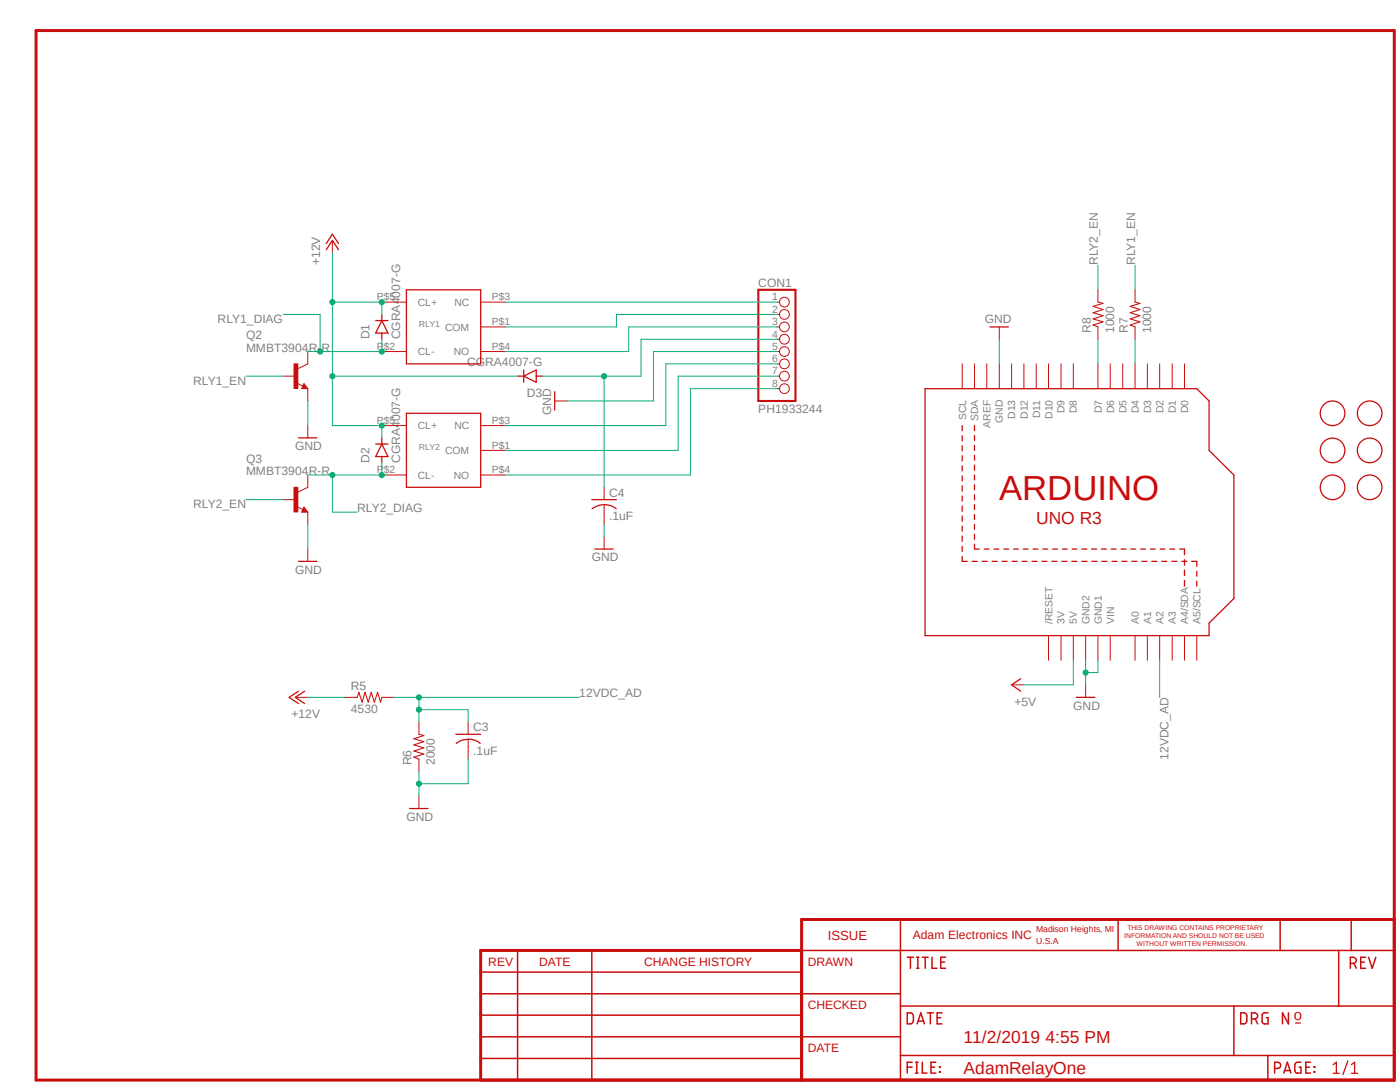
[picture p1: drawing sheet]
<svg xmlns="http://www.w3.org/2000/svg" width="279mm" height="216mm" viewBox="0 0 279 216" stroke-linecap="round" stroke-linejoin="round" font-family="sans-serif">
<path d="M6.7 5.8l271.8 210.1M278.6 5.8l-271.8 210.1" fill="none" stroke="#fff" stroke-width=".2"/>
<g fill="none" stroke="#c90d0c" stroke-width=".25">
<path d="M65.1 49.8l1.2-1.8 1.3 1.8M65.1 48.6l1.2-1.9 1.3 1.9M81.1 57.8h14.8v14.8h-14.8zM60.7 77l.1 .3h-.4l.3-.5 .5 .6h-.8M75 64h2.4M76.2 64l1.2 2.5h-2.4zM76.2 62.7v1.3M76.2 66.5v1.2M103.3 75.1h1.2M104.5 75.1l2.5-1.3v2.5zM104.5 73.8v2.5M107 75.1h1.2"/>
<path d="M110.7 78.1v3.7M184.6 77.6h54.2l2.5 2.4v9.9l5 4.9v24.6l-5 4.9v2.5h-56.7zM197.6 65.2h3.7M59.6 87.4h3.6M75 88.6h2.4M76.2 87.4v1.2M76.2 91.1v1.2M76.2 88.6l1.2 2.5h-2.4zM81.1 82.5h14.8v14.7h-14.8zM118.1 99.7h4.9M192 84.9v1.1M192 87v1"/>
<path d="M192 88.9v1.1M192 90.9v1.1M192 93v1M192 95v1M192 96.9v1.1M192 99v1M194.5 84.9v1M194.5 86.9v1M194.5 88.9v1M194.5 90.8v1M194.5 92.8v1M194.5 94.8v1"/>
<path d="M194.5 96.7v1M194.5 98.7v1M59.6 112h3.6M118.7 109.6h3.7M120.6 100.7a3.8 3.8 0 0 1 2.4 .8M120.6 100.7a4.1 4.1 0 0 0-2.4 .8M192 101v1M192 103v1M192 105v1M192 107v1M192 109v1M192 111v1h1"/>
<path d="M194 112h1M194.5 100.7v1M194.5 102.7v1M194.5 104.6v1M194.5 106.6v1M194.5 108.6v1h1M196 112h1M196.4 109.6h1M198 112h1M198.4 109.6h.9M200 112h1M200.3 109.6h1"/>
<path d="M202 112h1M202.3 109.6h.9M204 112h1M204.2 109.6h1M206 112h1M206.2 109.6h.9M207.9 112h1.1M208.1 109.6h1M209.9 112h1M210.1 109.6h.9M211.9 112h1M212 109.6h1"/>
<path d="M213.9 112h1M214 109.6h.9M215.9 112h1.1M215.9 109.6h1M217.8 109.6h1.1M217.9 112h1M219.8 109.6h1M219.9 112h1M221.7 109.6h1.1M221.9 112h1M223.7 109.6h1M223.9 112h1"/>
<path d="M225.7 109.6h1M225.9 112h1M227.6 109.6h1M227.9 112h1M229.6 109.6h.9M229.9 112h1M231.5 109.6h1M231.9 112h1M233.5 109.6h.9M233.8 112h1.1M235.4 109.6h1v1.1M235.8 112h1.1"/>
<path d="M236.4 111.7v1.1M236.4 113.7v1.2M236.4 115.8v1.2M237.8 112h1v1M238.8 114v1M238.8 116v1M59.6 137.9l-1.9 1.2 1.9 1.3M60.8 137.9l-1.9 1.2 1.9 1.3M203.7 135.4l-1.8 1.3 1.8 1.2M214.8 139.1h3.7M91 146.5h4.9M93.4 147.5a3.6 3.6 0 0 1 2.4 .8"/>
<path d="M93.4 147.5a3.5 3.5 0 0 0-2.3 .8M81.7 161.3h3.7"/>
<circle cx="265.9" cy="82.5" r="2.46"/>
<circle cx="265.9" cy="89.9" r="2.46"/>
<circle cx="265.9" cy="97.2" r="2.46"/>
<circle cx="273.3" cy="82.5" r="2.46"/>
<circle cx="273.3" cy="89.9" r="2.46"/>
<circle cx="273.3" cy="97.2" r="2.46"/>
</g>
<g fill="none" stroke="#c90d0c" stroke-width=".2">
<path d="M66.3 48v2.4M219.1 57.8v2.5M226.5 57.8v2.5M59.3 76.5l1.2 .5M60.7 76.5l.7 1.1h-1.2zM61.4 72.6l-2 1M76.2 60.3h4.9M76.2 70.1h4.9M95.9 60.3h4.9M95.9 70.1h4.9M95.9 65.2h4.9M155.1 60.3h.5"/>
<path d="M155.1 70.1h.5M155.1 65.2h.5M155.1 62.7h.5M155.1 67.7h.5M155.1 72.6h.5M155.1 75.1h.5M155.1 77.6h.5M192 72.6v5M194.5 72.6v5M196.9 72.6v5M199.4 65.2v2.5M199.4 72.6v5"/>
<path d="M201.9 72.6v5M204.3 72.6v5M206.8 72.6v5M209.3 72.6v5M211.8 72.6v5M214.2 72.6v5M219.1 65.2v2.5M219.1 72.6v5M221.6 72.6v5M224.1 72.6v5M226.5 65.2v2.5M226.5 72.6v5"/>
<path d="M229 72.6v5M231.4 72.6v5M233.9 72.6v5M236.4 72.6v5M61.4 84.9v2.5M76.2 84.9h4.9M76.2 94.8h4.9M95.9 84.9h4.9M95.9 94.8h4.9M95.9 89.9h4.9M110.7 80h2.5M120.6 97.2v2.5"/>
<path d="M61.4 109.6v2.4M120.6 100.7v3.9M120.6 107.1v2.5M58.9 139.1h2.5M68.8 139.1h2.5M76.2 139.1h2.5M201.9 136.7h2.4M209.3 126.8v4.9M211.8 126.8v4.9M214.2 126.8v4.9M216.7 126.8v4.9M216.7 136.7v2.4"/>
<path d="M219.1 126.8v4.9M221.6 126.8v4.9M226.5 126.8v4.9M229 126.8v4.9M231.4 126.8v4.9M233.9 126.8v4.9M236.4 126.8v4.9M238.8 126.8v4.9M83.6 144.1v2.4M83.6 151.5v2.4M83.6 158.8v2.5M93.4 144.1v2.4"/>
<path d="M93.4 147.5v4"/>
<circle cx="156.5" cy="75.1" r=".98"/>
<circle cx="156.5" cy="77.6" r=".98"/>
<circle cx="156.5" cy="62.7" r=".98"/>
<circle cx="156.5" cy="70.1" r=".98"/>
<circle cx="156.5" cy="60.3" r=".98"/>
<circle cx="156.5" cy="65.2" r=".98"/>
<circle cx="156.5" cy="67.7" r=".98"/>
<circle cx="156.5" cy="72.6" r=".98"/>
</g>
<path d="M219.1 60.3l1 .2-2 .6 2 .7-2 .6 2 .6-2 .6 2 .6-2 .7 1 .3M226.5 60.3l1 .2-1.9 .6 1.9 .7-1.9 .6 1.9 .6-1.9 .6 1.9 .6-1.9 .7 .9 .3M71.3 139.1l.3-1 .7 2 .6-2 .6 2 .6-2 .6 2 .7-2 .5 2 .3-1M83.6 146.5l1 .3-2 .6 2 .6-2 .6 2 .6-2 .7 2 .6-2 .6 1 .4" fill="none" stroke="#c90d0c" stroke-width=".21"/>
<path d="M151.3 57.8h7.4v22.2h-7.4z" fill="none" stroke="#c90d0c" stroke-width=".42"/>
<path d="M58.7 72.6h.7v4.9h-.7z" fill-rule="evenodd" fill="#c90d0c"/>
<path d="M56.5 75.1h2.4M58.7 72.6h.7v4.9h-.7zM61.4 70.1v2.5M61.4 77.6v2.4M61.4 97.2l-2 1M59.3 101.1l1.2 .6M60.7 101.2l.7 1h-1.2z" fill="none" stroke="#c90d0c" stroke-width=".2"/>
<path d="M60.7 101.7l.1 .2h-.4l.3-.5 .5 .7h-.8" fill="none" stroke="#c90d0c" stroke-width=".25"/>
<path d="M58.7 97.2h.7v5h-.7z" fill-rule="evenodd" fill="#c90d0c"/>
<path d="M56.5 99.7h2.4M58.7 97.2h.7v5h-.7zM61.4 94.8v2.4M61.4 102.2v2.4" fill="none" stroke="#c90d0c" stroke-width=".2"/>
<path d="M7.2 6.1h271.1v209.4h-271.1zM160 189.7h-64.1v25.8M278.3 183.5h-118.3v32" fill="none" stroke="#c90d0c" stroke-width=".59"/>
<g fill="none" stroke="#c90d0c" stroke-width=".3">
<path d="M95.9 198.3h83.8M95.9 194h64.1M103.3 189.7v25.8M118.1 189.7v25.8M160 189.7h118.3M179.7 183.5v32M181.1 191h1.2M181.7 191v2.2M182.9 191h.5M182.9 193.2h.5M183.2 191v2.2M184.1 191h1.2"/>
<path d="M184.7 191v2.2M186 191v2.2h1M187.7 192h.8M188.7 191h-1v2.2h1M223.1 183.5v6.2M255.5 183.5v6.2M267.2 189.7v11M269.5 192.2h.6a.61 .61 0 0 0 .6-.6 .61 .61 0 0 0-.6-.6h-.6v2.2M269.7 183.5v6.2M270.2 192.2l.5 1M271.6 192h.7M272.5 191h-.9v2.2h.9"/>
<path d="M273.1 191l.8 2.2 .7-2.2M95.9 206.9h83.8M95.9 211.2h64.1M95.9 202.6h64.1M179.7 210.6h98.6M179.7 200.7h98.6M181.1 202.1h.6a.65 .65 0 0 1 .6 .6v1a.65 .65 0 0 1-.6 .6h-.6zM181.1 212.9h.9M182 212h-.9v2.1M182.7 212h.5M182.7 214.1h.5M183 212v2.1"/>
<path d="M183 204.3l.8-2.2 .7 2.2M183.2 203.8h1.1M184.1 212v2.1h.9M185.1 202.1h1.2M185.7 202.1v2.2M185.8 212.9h.7M186.8 212h-1v2.1h1M187 203.1h.7M187.5 212.9l.1 .1zM187.5 213.8l.1 .2zM188 202.1h-1v2.2h1M246.3 200.7v9.9"/>
<path d="M247.6 202.1h.6a.65 .65 0 0 1 .6 .6v1a.65 .65 0 0 1-.6 .6h-.6zM249.8 203.3h.6a.61 .61 0 0 0 .6-.6 .61 .61 0 0 0-.6-.6h-.6v2.2M250.5 203.3l.5 1M253 210.6v4.9M253.1 202.1h-.8l-.4 .3v1.4l.2 .4 1 .1v-1.2h-.4M254.4 213.2h.6a.62 .62 0 0 0 .6-.6 .62 .62 0 0 0-.6-.6h-.6v2.1M256.2 214.1l.7-2.1 .7 2.1M256.4 213.6h1.1M257.1 202.1v2.2l-1.2-2.2v2.2M259.6 212h-.7l-.4 .2-.1 1.5 .3 .4h.9v-1.2h-.4M260.6 212.9h.7M261.5 212h-.9v2.1h.9"/>
<path d="M262.3 213.8l.1 .2zM262.3 212.9l.1 .1z"/>
</g>
<path d="M258.6 204.1h.9M266.1 212.4l.6-.4v2.2M266.1 214.2h1.2M269 211.7l-1 2.7M269.7 214.2h1.2M269.7 212.4l.6-.4v2.2" fill="none" stroke="#c90d0c" stroke-width=".25"/>
<path d="M155.1 62.7h-32.1v2.5h-22.2M155.1 75.1h-19.8v14.8h-34.5M155.1 70.1h-24.7v9.9h-17.2M199.4 67.7v4.9M61.4 80v4.9M61.4 104.6v5M216.7 131.7v5M219.1 131.7v2.5h-2.4" fill="none" stroke="#0dab76" stroke-width=".2"/>
<circle cx="216.7" cy="134.2" r=".51" fill="#0dab76"/>
<g fill="none" stroke="#0dab76" stroke-width=".2">
<path d="M83.6 153.9v4.9M93.4 151.5v4.9h-9.8"/>
<circle cx="216.7" cy="134.2" r=".51"/>
</g>
<circle cx="83.6" cy="156.4" r=".51" fill="#0dab76"/>
<g fill="none" stroke="#0dab76" stroke-width=".2">
<path d="M61.4 94.8h14.8M66.3 94.8v7.4M120.6 104.6v2.5"/>
<circle cx="83.6" cy="156.4" r=".51"/>
</g>
<circle cx="66.3" cy="94.8" r=".51" fill="#0dab76"/>
<g fill="none" stroke="#0dab76" stroke-width=".2">
<path d="M76.2 92.3v2.5M66.3 102.2h5"/>
<circle cx="66.3" cy="94.8" r=".51"/>
</g>
<circle cx="76.2" cy="94.8" r=".51" fill="#0dab76"/>
<g fill="none" stroke="#0dab76" stroke-width=".2">
<path d="M61.4 70.1h14.8M63.9 62.7v7.4"/>
<circle cx="76.2" cy="94.8" r=".51"/>
</g>
<circle cx="63.9" cy="70.1" r=".51" fill="#0dab76"/>
<g fill="none" stroke="#0dab76" stroke-width=".2">
<path d="M56.5 62.7h7.4M76.2 67.7v2.4"/>
<circle cx="63.9" cy="70.1" r=".51"/>
</g>
<circle cx="76.2" cy="70.1" r=".51" fill="#0dab76"/>
<g fill="none" stroke="#0dab76" stroke-width=".2">
<path d="M66.3 50.4v24.7M219.1 52.9v4.9M226.5 52.9v4.9M49.1 75.1h7.4M66.3 60.3h9.9M100.8 60.3h54.3M155.1 65.2h-29.6v4.9h-24.7M155.1 72.6h-22.2v12.3h-32.1M155.1 77.6h-17.3v17.2h-37M49.1 99.7h7.4M66.3 84.9h9.9"/>
<circle cx="76.2" cy="70.1" r=".51"/>
</g>
<circle cx="66.3" cy="60.3" r=".51" fill="#0dab76"/>
<g fill="none" stroke="#0dab76" stroke-width=".2">
<path d="M66.3 75.1v9.8M76.2 60.3v2.4"/>
<circle cx="66.3" cy="60.3" r=".51"/>
</g>
<circle cx="76.2" cy="60.3" r=".51" fill="#0dab76"/>
<g fill="none" stroke="#0dab76" stroke-width=".2">
<path d="M76.2 84.9v2.5"/>
<circle cx="76.2" cy="60.3" r=".51"/>
</g>
<circle cx="76.2" cy="84.9" r=".51" fill="#0dab76"/>
<g fill="none" stroke="#0dab76" stroke-width=".2">
<path d="M66.3 75.1h37"/>
<circle cx="76.2" cy="84.9" r=".51"/>
</g>
<circle cx="66.3" cy="75.1" r=".51" fill="#0dab76"/>
<g fill="none" stroke="#0dab76" stroke-width=".2">
<path d="M61.4 139.1h7.4M78.7 139.1h4.9v5"/>
<circle cx="66.3" cy="75.1" r=".51"/>
</g>
<circle cx="83.6" cy="139.1" r=".51" fill="#0dab76"/>
<g fill="none" stroke="#0dab76" stroke-width=".2">
<path d="M83.6 141.6h9.8v2.5"/>
<circle cx="83.6" cy="139.1" r=".51"/>
</g>
<circle cx="83.6" cy="141.6" r=".51" fill="#0dab76"/>
<g fill="none" stroke="#0dab76" stroke-width=".2">
<path d="M108.2 75.1h19.7M219.1 67.7v4.9M226.5 67.7v4.9M83.6 139.1h32M214.2 131.7v5h-9.9M231.4 131.7v7.4"/>
<circle cx="83.6" cy="141.6" r=".51"/>
</g>
<circle cx="120.6" cy="75.1" r=".51" fill="#0dab76"/>
<g fill="none" stroke="#0dab76" stroke-width=".2">
<path d="M120.6 75.1v22.1M155.1 67.7h-27.2v7.4"/>
<circle cx="120.6" cy="75.1" r=".51"/>
</g>
<text font-size="6.9" fill="#c90d0c" x="199.4" y="99.7">ARDUINO</text>
<g font-size="3.5" fill="#c90d0c">
<text x="206.8" y="104.6">UNO R3</text>
<text x="192.3" y="208.1">11/2/2019 4:55 PM</text>
<text x="192.3" y="214.3">AdamRelayOne</text>
</g>
<text font-size="3" fill="#c90d0c" x="258.2" y="203.5">o</text>
<text font-size="2.6" fill="#c90d0c" x="165.2" y="187.5">ISSUE</text>
<g font-size="2.4" fill="#808080">
<text x="63.9" y="52.9" transform="rotate(-90 63.9 52.9)">+12V</text>
<text x="219.1" y="52.9" transform="rotate(-90 219.1 52.9)">RLY2_EN</text>
<text x="226.5" y="52.9" transform="rotate(-90 226.5 52.9)">RLY1_EN</text>
<text x="151.3" y="57.2">CON1</text>
<text x="43.4" y="64.5">RLY1_DIAG</text>
<text x="196.6" y="64.5">GND</text>
<text x="49.1" y="70.1">MMBT3904R-R</text>
<text x="49.1" y="67.7">Q2</text>
<text x="73.7" y="67.7" transform="rotate(-90 73.7 67.7)">D1</text>
<text x="79.9" y="67.7" transform="rotate(-90 79.9 67.7)">CGRA4007-G</text>
<text x="217.7" y="66.5" transform="rotate(-90 217.7 66.5)">R8</text>
<text x="222.3" y="66.5" transform="rotate(-90 222.3 66.5)">1000</text>
<text x="225.1" y="66.5" transform="rotate(-90 225.1 66.5)">R7</text>
<text x="229.7" y="66.5" transform="rotate(-90 229.7 66.5)">1000</text>
<text x="38.6" y="76.8">RLY1_EN</text>
<text x="93.2" y="73.1">CGRA4007-G</text>
<text x="105.2" y="79.3">D3</text>
<text x="110" y="82.9" transform="rotate(-90 110 82.9)">GND</text>
<text x="151.3" y="82.5">PH1933244</text>
<text x="58.9" y="89.9">GND</text>
<text x="49.1" y="94.8">MMBT3904R-R</text>
<text x="49.1" y="92.3">Q3</text>
<text x="73.7" y="92.3" transform="rotate(-90 73.7 92.3)">D2</text>
<text x="79.9" y="92.3" transform="rotate(-90 79.9 92.3)">CGRA4007-G</text>
<text x="38.6" y="101.4">RLY2_EN</text>
<text x="121.5" y="99.1">C4</text>
<text x="71.3" y="102.2">RLY2_DIAG</text>
<text x="121.5" y="103.8">.1uF</text>
<text x="118.1" y="112">GND</text>
<text x="58.9" y="114.5">GND</text>
<text x="70" y="137.7">R5</text>
<text x="58.2" y="143.3">+12V</text>
<text x="70" y="142.3">4530</text>
<text x="115.6" y="139.1">12VDC_AD</text>
<text x="202.4" y="140.9">+5V</text>
<text x="214.2" y="141.6">GND</text>
<text x="94.4" y="145.9">C3</text>
<text x="82.1" y="152.7" transform="rotate(-90 82.1 152.7)">R6</text>
<text x="86.8" y="152.7" transform="rotate(-90 86.8 152.7)">2000</text>
<text x="94.4" y="150.6">.1uF</text>
<text x="233.2" y="151.6" transform="rotate(-90 233.2 151.6)">12VDC_AD</text>
<text x="81.1" y="163.8">GND</text>
</g>
<g font-size="2.4" fill="#c90d0c">
<text x="182.2" y="187.3">Adam Electronics INC</text>
<text x="97.5" y="192.7">REV</text>
<text x="107.6" y="192.7">DATE</text>
<text x="128.6" y="192.7">CHANGE HISTORY</text>
<text x="161.2" y="192.7">DRAWN</text>
<text x="161.2" y="201.3">CHECKED</text>
<text x="161.2" y="210">DATE</text>
</g>
<g font-size="2.1" fill="#808080">
<text x="75.2" y="59.9">P$5</text>
<text x="98.2" y="59.9">P$3</text>
<text x="154.1" y="59.9">1</text>
<text x="83.4" y="61">CL+</text>
<text x="88.8" y="66">COM</text>
<text x="90.7" y="61">NC</text>
<text x="98.2" y="64.9">P$1</text>
<text x="154.1" y="62.4">2</text>
<text x="154.1" y="64.9">3</text>
<text x="75.2" y="69.8">P$2</text>
<text x="83.4" y="70.9">CL-</text>
<text x="90.6" y="70.9">NO</text>
<text x="98.2" y="69.8">P$4</text>
<text x="154.1" y="67.4">4</text>
<text x="154.1" y="69.8">5</text>
<text x="154.1" y="72.3">6</text>
<text x="154.1" y="74.7">7</text>
<text x="154.1" y="77.2">8</text>
<text x="192.8" y="83.8" transform="rotate(-90 192.8 83.8)">SCL</text>
<text x="202.6" y="83.6" transform="rotate(-90 202.6 83.6)">D13</text>
<text x="205.1" y="83.6" transform="rotate(-90 205.1 83.6)">D12</text>
<text x="207.6" y="83.4" transform="rotate(-90 207.6 83.4)">D11</text>
<text x="210" y="83.6" transform="rotate(-90 210 83.6)">D10</text>
<text x="212.5" y="82.4" transform="rotate(-90 212.5 82.4)">D9</text>
<text x="214.9" y="82.4" transform="rotate(-90 214.9 82.4)">D8</text>
<text x="219.9" y="82.4" transform="rotate(-90 219.9 82.4)">D7</text>
<text x="222.3" y="82.4" transform="rotate(-90 222.3 82.4)">D6</text>
<text x="224.8" y="82.4" transform="rotate(-90 224.8 82.4)">D5</text>
<text x="227.2" y="82.4" transform="rotate(-90 227.2 82.4)">D4</text>
<text x="229.7" y="82.4" transform="rotate(-90 229.7 82.4)">D3</text>
<text x="232.2" y="82.4" transform="rotate(-90 232.2 82.4)">D2</text>
<text x="234.7" y="82.4" transform="rotate(-90 234.7 82.4)">D1</text>
<text x="237.1" y="82.4" transform="rotate(-90 237.1 82.4)">D0</text>
<text x="75.2" y="84.6">P$5</text>
<text x="83.4" y="85.7">CL+</text>
<text x="90.7" y="85.7">NC</text>
<text x="98.2" y="84.6">P$3</text>
<text x="98.2" y="89.5">P$1</text>
<text x="195.2" y="84.1" transform="rotate(-90 195.2 84.1)">SDA</text>
<text x="197.7" y="85.3" transform="rotate(-90 197.7 85.3)">AREF</text>
<text x="200.2" y="84.4" transform="rotate(-90 200.2 84.4)">GND</text>
<text x="75.2" y="94.4">P$2</text>
<text x="83.4" y="95.5">CL-</text>
<text x="88.8" y="90.6">COM</text>
<text x="90.6" y="95.5">NO</text>
<text x="98.2" y="94.4">P$4</text>
<text x="210" y="124.5" transform="rotate(-90 210 124.5)">/RESET</text>
<text x="212.5" y="124.5" transform="rotate(-90 212.5 124.5)">3V</text>
<text x="214.9" y="124.5" transform="rotate(-90 214.9 124.5)">5V</text>
<text x="217.4" y="124.5" transform="rotate(-90 217.4 124.5)">GND2</text>
<text x="219.9" y="124.5" transform="rotate(-90 219.9 124.5)">GND1</text>
<text x="222.3" y="124.5" transform="rotate(-90 222.3 124.5)">VIN</text>
<text x="227.2" y="124.5" transform="rotate(-90 227.2 124.5)">A0</text>
<text x="229.7" y="124.5" transform="rotate(-90 229.7 124.5)">A1</text>
<text x="232.2" y="124.5" transform="rotate(-90 232.2 124.5)">A2</text>
<text x="234.7" y="124.5" transform="rotate(-90 234.7 124.5)">A3</text>
<text x="237.1" y="124.5" transform="rotate(-90 237.1 124.5)">A4/SDA</text>
<text x="239.6" y="124.5" transform="rotate(-90 239.6 124.5)">A5/SCL</text>
</g>
<g font-size="1.7" fill="#808080">
<text x="83.6" y="65.2">RLY1</text>
<text x="83.6" y="89.9">RLY2</text>
</g>
<g font-size="1.7" fill="#c90d0c">
<text x="206.8" y="186">Madison Heights, MI</text>
<text x="206.8" y="188.4">U.S.A</text>
</g>
<g font-size="1.4" fill="#c90d0c">
<text x="225" y="185.6">THIS DRAWING CONTAINS PROPRIETARY</text>
<text x="224.4" y="187.2">INFORMATION AND SHOULD NOT BE USED</text>
<text x="226.8" y="188.7">WITHOUT WRITTEN PERMISSION.</text>
</g>
</svg>
